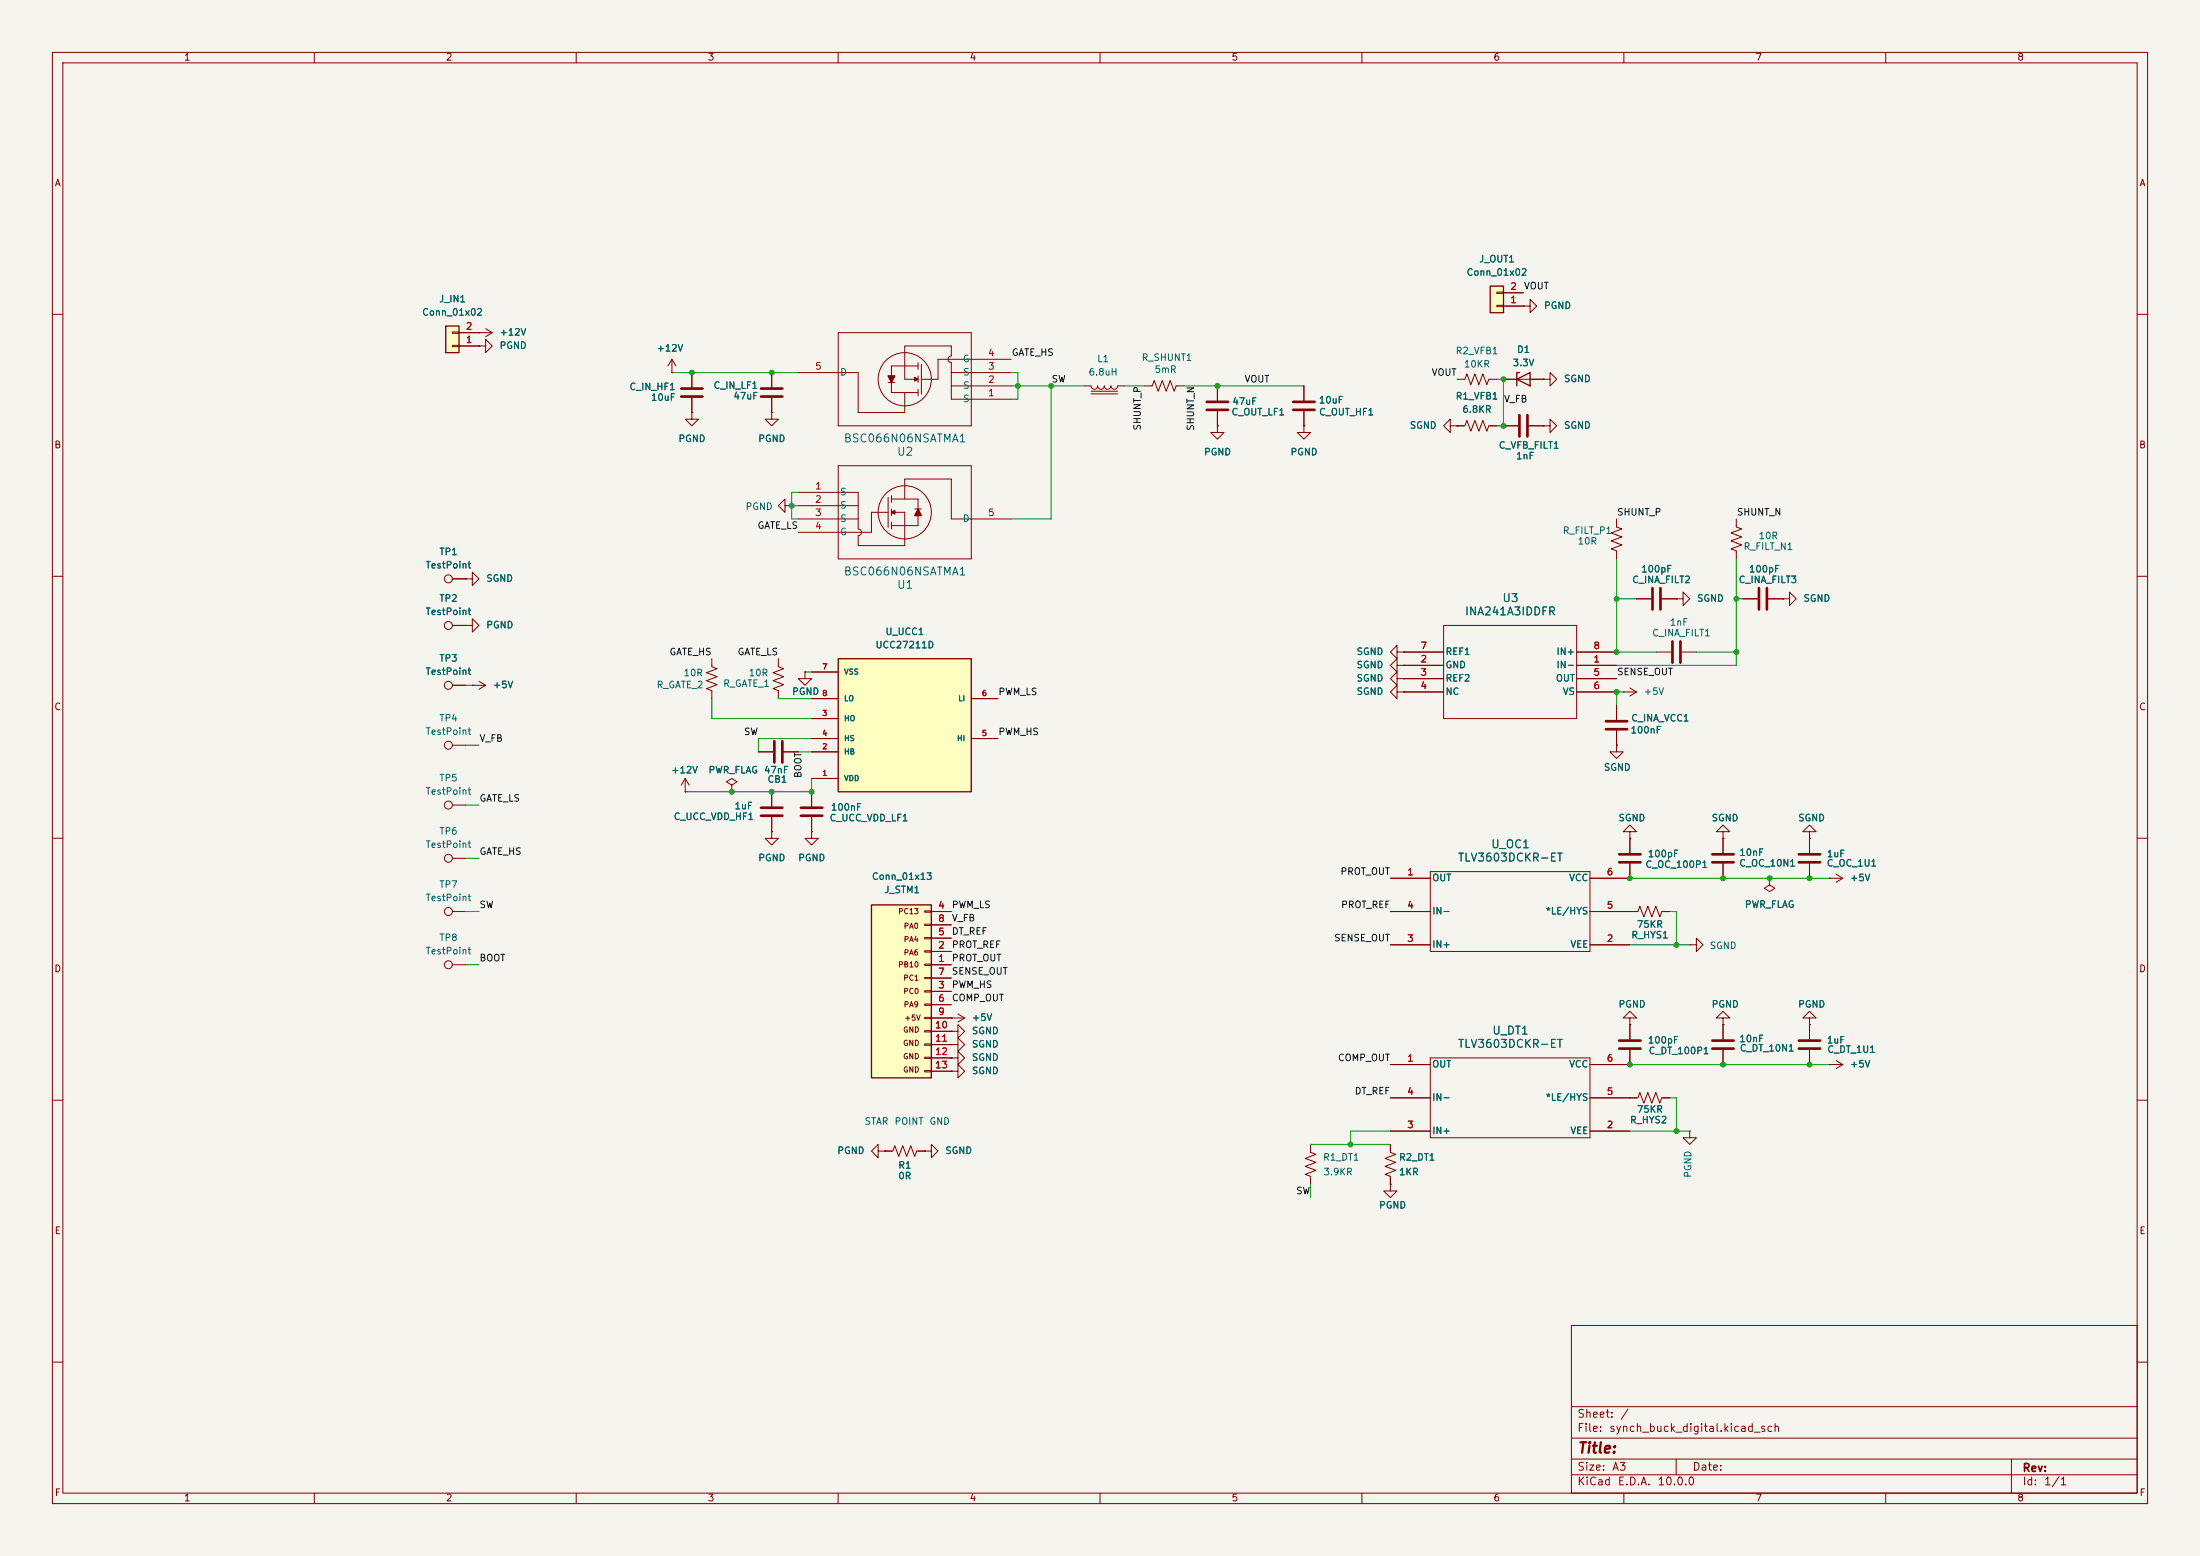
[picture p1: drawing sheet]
<svg xmlns="http://www.w3.org/2000/svg" width="420mm" height="297mm" viewBox="0 0 420 297" stroke-linecap="round" stroke-linejoin="round" font-family="sans-serif">
<path d="M0 0h420v297h-420z" fill="#f5f4ef" stroke="#f5f4ef" stroke-width=".19"/>
<g fill="none" stroke="#840000" stroke-width=".19">
<path d="M10 10h400v277h-400zM12 12h396v273h-396zM60 10v2M110 10v2M160 10v2M210 10v2M260 10v2M310 10v2M360 10v2M10 60h2M278.1 72.4h1.6l.3-1 .8 2 .8-2 .7 2 .8-2 .7 2 .4-1h1.5M408 60h2"/>
<path d="M10 110h2M408 110h2M10 160h2M408 160h2M345.4 194.3h1.3l-1.3-1.3-1.2 1.3h1.2v1.3M345.4 195.6h.1M345.4 195.6v2.8M10 210h2M345.4 200.4v2.8M349.2 203.2h.1M349.2 203.2h2.6M350.5 202.4l1.3 .8"/>
<path d="M351.8 203.2l-1.3 .8M408 210h2M300 253h108v32h-108zM10 260h2M300 278.5h108M300 274.5h108M300 268.5h108M320 278.5v3M384 278.5v6.5M408 260h2M60 285v2M110 285v2"/>
<path d="M160 285v2M210 285v2M260 285v2M300 281.5h108M310 285v2M360 285v2"/>
</g>
<path d="M343.4 198.6h4.1M343.4 200.2h4.1" fill="none" stroke="#840000" stroke-width=".51"/>
<path d="M284.5 54.6h2.5v5.1h-2.5z" fill="#ffffc2"/>
<path d="M284.5 54.6h2.5v5.1h-2.5zM289.6 72.4l2.5-1.3v2.6zM290.1 71.1h-.5v2.6" fill="none" stroke="#840000" stroke-width=".25"/>
<g fill="none" stroke="#840000" stroke-width=".19">
<path d="M285.7 58.3h1.3v.2h-1.3zM285.7 55.8h1.3v.2h-1.3zM287 58.4h3.8M287 55.9h3.8M290.8 58.4h1.3v-1.2l1.3 1.2-1.3 1.3v-1.3M290.8 58.4h.1M91.4 63.5h.1M91.4 63.5h2.6M92.7 62.7l1.3 .8M94 63.5l-1.3 .8M128.3 71.1h.1M128.3 68.6l-.8 1.3"/>
<path d="M128.3 68.6l.7 1.3M128.3 68.6v2.5M132.1 78.7v1.3h-1.3l1.3 1.3 1.2-1.3h-1.2M132.1 78.7h.1M132.1 71.1v2.8M132.1 75.9v2.8M147.3 78.7v1.3h-1.3l1.3 1.3 1.3-1.3h-1.3M147.3 78.7h.1M147.3 71.1v2.8M147.3 75.9v2.8M207 73.7h1.3a.64 .64 0 0 0 .6 .6 .64 .64 0 0 0 .6-.6 .64 .64 0 0 0 .7 .6 .64 .64 0 0 0 .6-.6 .64 .64 0 0 0 .7 .6 .64 .64 0 0 0 .6-.6 .64 .64 0 0 0 .6 .6 .64 .64 0 0 0 .7-.6h1.2M208.3 74.7h5.1"/>
<path d="M208.3 75.2h5.1M218.4 73.7h1.6l.3-1.1 .8 2.1 .8-2.1 .7 2.1 .8-2.1 .8 2.1 .3-1h1.6M232.4 73.7v2.8M232.4 78.5v2.8M287 72.4h7.6M294.6 72.4h1.3v-1.3l1.3 1.3-1.3 1.3v-1.3M294.6 72.4h.1M149.9 96.5v-1.2l-1.3 1.2 1.3 1.3v-1.3h1.2M151.1 96.5h.1M232.4 81.3v1.3h1.3l-1.3 1.2-1.3-1.2h1.3M232.4 81.3h.1M248.9 81.3v1.3h1.3l-1.3 1.2-1.3-1.2h1.3"/>
<path d="M248.9 81.3h.1M308.6 99.1v1.5l1 .4-2 .7 2 .8-2 .8 2 .7-2 .8 1 .4v1.5M86.4 110.5h2.5M88.9 110.5h1.3v-1.3l1.2 1.3-1.2 1.3v-1.3M88.9 110.5h.1M275.6 119.4h25.4v17.8h-25.4zM312.4 114.3h2.8M317.2 114.3h2.8M320 114.3h1.3v-1.3l1.3 1.3-1.3 1.3v-1.3M320 114.3h.1M153.7 128.3v1.2h1.2l-1.2 1.3-1.3-1.3h1.3M153.7 128.3h.1"/>
<path d="M266.7 132.1v-1.3l-1.3 1.3 1.3 1.3v-1.3h1.3M266.7 129.5v-1.2l-1.3 1.2 1.3 1.3v-1.3h1.3M266.7 127v-1.3l-1.3 1.3 1.3 1.3v-1.3h1.3M266.7 124.5v-1.3l-1.3 1.3 1.3 1.2v-1.2h1.3M268 132.1h.1M268 129.5h.1M268 127h.1M268 124.5h.1M268 124.5h7.6M268 132.1h7.6M268 127h7.6M268 129.5h7.6"/>
<path d="M301 124.5h7.6M301 132.1h7.6M301 127h7.6M301 129.5h7.6M308.6 134.6v2.8M308.6 139.4v2.8M309.9 132.1h.1M309.9 132.1h2.5M311.1 131.3l1.3 .8M312.4 132.1l-1.3 .7M316.2 124.5h2.8M321.1 124.5h2.7"/>
<path d="M154.9 158.8v1.2h1.3l-1.3 1.3-1.2-1.3h1.2M154.9 158.8h.1M154.9 151.1v2.8M154.9 156v2.8M308.6 142.2v1.3h-1.3l1.3 1.3 1.3-1.3h-1.3M308.6 142.2h.1M311.1 158.8h1.3l-1.3-1.3-1.2 1.3h1.2v1.2M328.9 158.8h1.3l-1.3-1.3-1.2 1.3h1.2v1.2M345.4 158.8h1.3l-1.3-1.3-1.2 1.3h1.2v1.2M311.1 174h1.6l.4-1 .7 2 .8-2 .7 2 .8-2 .8 2 .3-1h1.6M311.1 160h.1M311.1 160v2.8"/>
<path d="M311.1 164.8v2.8M328.9 160h.1M328.9 160v2.8M328.9 164.8v2.8M337.8 167.6v1.3l1 .6-1 .7-1-.7 1-.6M337.8 167.6h.1M345.4 160h.1M345.4 160v2.8M345.4 164.8v2.8M349.2 167.6h.1M349.2 167.6h2.6M350.5 166.9l1.3 .7"/>
<path d="M351.8 167.6l-1.3 .8M311.1 194.3h1.3l-1.3-1.3-1.2 1.3h1.2v1.3M311.1 195.6h.1M311.1 195.6v2.8M322.6 180.3h1.2v-1.2l1.3 1.2-1.3 1.3v-1.3M322.6 180.3h.1M328.9 194.3h1.3l-1.3-1.3-1.2 1.3h1.2v1.3M328.9 195.6h.1M328.9 195.6v2.8M250.2 218.4v1.6l1 .3-2 .8 2 .8-2 .7 2 .8-2 .8 1 .3v1.6M311.1 209.6h1.6l.4-1.1 .7 2.1 .8-2.1 .7 2.1 .8-2.1 .8 2.1 .3-1h1.6M311.1 200.4v2.8"/>
<path d="M322.6 215.9v1.3h1.2l-1.2 1.2-1.3-1.2h1.3M322.6 215.9h.1M328.9 200.4v2.8M265.4 226.1v1.2h1.3l-1.3 1.3-1.2-1.3h1.2M265.4 226.1h.1"/>
<circle cx="85.6" cy="110.5" r=".76"/>
</g>
<g fill="none" stroke="#840000" stroke-width=".51">
<path d="M130 74.2h4.1M130 75.7h4.1M145.3 74.2h4.1M145.3 75.7h4.1M230.4 76.7h4M230.4 78.2h4M315.5 112.3v4M317 112.3v4M306.6 137.7h4M306.6 139.2h4M319.3 122.4v4.1M320.8 122.4v4.1"/>
<path d="M152.9 155.7h4.1M152.9 154.2h4.1M309.1 164.6h4.1M309.1 163.1h4.1M326.9 164.6h4.1M326.9 163.1h4.1M343.4 164.6h4.1M343.4 163.1h4.1M309.1 198.6h4.1M326.9 198.6h4.1M309.1 200.2h4.1M326.9 200.2h4.1"/>
</g>
<path d="M85.1 62.2h2.5v5.1h-2.5z" fill="#ffffc2"/>
<path d="M85.1 62.2h2.5v5.1h-2.5z" fill="none" stroke="#840000" stroke-width=".25"/>
<g fill="none" stroke="#840000" stroke-width=".19">
<path d="M86.4 65.9h1.2v.3h-1.2zM86.4 63.4h1.2v.2h-1.2zM87.6 66h3.8M87.6 63.5h3.8M91.4 66h1.3v-1.2l1.3 1.2-1.3 1.3v-1.3M91.4 66h.1M152.4 71.1h11.4v7.6h8.9v-3.8M160 63.5h25.4v17.8h-25.4zM169.5 73h1.3M169.5 71.8h1.3l-.6 1.2zM174.6 72.1l.7 .3-.7 .3zM175.3 72.4h-2.6v-6.4h8.9v1.9a.63 .63 0 0 0-.6 .7 .63 .63 0 0 0 .6 .6v7h11.4"/>
<path d="M175.3 69.9h-5.1v5h5.1M175.3 69.2v1.3M175.3 71.8v1.2M175.3 74.3v1.3M175.9 69.5v5.7M181.6 73.7h11.4M181.6 71.1h11.4M193 68.6h-13.9v3.8h-3.2M152.4 94h11.4v7a.63 .63 0 0 1 .7 .6 .63 .63 0 0 1-.7 .6v1.9h8.9v-6.3h-2.5M152.4 96.5h11.4M152.4 99.1h11.4M160 88.9h25.4v17.8h-25.4z"/>
<path d="M169.5 97.8h-3.1v3.8h-14M169.5 94.9v5.7M170.2 94.6v1.3M170.2 97.2v1.2M170.2 99.7v1.3M170.2 95.3h5.1v5h-5.1M170.2 97.8l.6-.3v.6zM172.7 95.3v-3.9h8.9v7.7h11.4M174.6 97.2h1.3M175.3 97.2l.6 1.2h-1.3zM331.5 99.1v1.5l1 .4-2 .7 2 .8-2 .8 2 .7-2 .8 1 .4v1.5M332.7 114.3h2.8"/>
<path d="M337.6 114.3h2.8M340.4 114.3h1.2v-1.3l1.3 1.3-1.3 1.3v-1.3M340.4 114.3h.1M265.4 167.6h7.6M265.4 174h7.6M273 166.4h30.5v15.2h-30.5zM303.5 167.6h7.6M303.5 174h7.6M265.4 180.3h7.6M303.5 180.3h7.6M265.4 218.4v1.6l1 .3-2 .8 2 .8-2 .7 2 .8-2 .8 1 .3v1.6M265.4 203.2h7.6"/>
<path d="M265.4 215.9h7.6M265.4 209.6h7.6M273 201.9h30.5v15.3h-30.5zM303.5 203.2h7.6M303.5 215.9h7.6M303.5 209.6h7.6"/>
<circle cx="172.7" cy="72.4" r="5.1"/>
<circle cx="172.7" cy="97.8" r="5.1"/>
</g>
<g fill="#840000" stroke="#840000" stroke-width=".19">
<path d="M170.2 97.8l.6-.3v.6z"/>
<path d="M175.3 97.2l.6 1.2h-1.3z"/>
<path d="M174.6 72.1l.7 .3-.7 .3z"/>
<path d="M169.5 71.8h1.3l-.6 1.2z"/>
</g>
<path d="M335.8 112.3v4M337.3 112.3v4" fill="none" stroke="#840000" stroke-width=".51"/>
<path d="M160 125.7h25.4v25.4h-25.4z" fill="#ffffc2"/>
<path d="M160 125.7h25.4v25.4h-25.4z" fill="none" stroke="#840000" stroke-width=".25"/>
<path d="M154.9 137.2h5.1M154.9 133.4h5.1M154.9 128.3h5.1M185.4 133.4h5.1M147.3 158.8v1.2h1.3l-1.3 1.3-1.3-1.3h1.3M147.3 158.8h.1M154.9 148.6h5.1M154.9 143.5h5.1M154.9 141h5.1M185.4 141h5.1" fill="none" stroke="#840000" stroke-width=".19"/>
<path d="M166.4 172.7h11.4v33h-11.4z" fill="#ffffc2"/>
<path d="M166.4 172.7h11.4v33h-11.4z" fill="none" stroke="#840000" stroke-width=".25"/>
<g fill="none" stroke="#840000" stroke-width=".19">
<path d="M287 58.4h3.8M287 55.9h3.8M290.8 58.4h.1M87.6 66h3.8M87.6 63.5h3.8M91.4 63.5h.1M91.4 66h.1M128.3 71.1h.1M132.1 78.7h.1M132.1 71.1v2.8M132.1 75.9v2.8M147.3 78.7h.1"/>
<path d="M147.3 71.1v2.8M147.3 75.9v2.8M232.4 73.7v2.8M232.4 78.5v2.8M248.9 73.7v2.8M248.9 78.5v2.8M287 72.4h2.6M292.1 72.4h2.5M294.6 72.4h.1M232.4 81.3h.1M248.9 81.3h.1M276.9 81.3v-1.3l-1.3 1.3 1.3 1.3v-1.3h1.2"/>
<path d="M278.1 81.3h.1M278.1 81.3h1.6l.3-1 .8 2 .8-2 .7 2 .8-2 .7 2 .4-1h1.5M287 81.3h2.8M291.8 81.3h2.8M294.6 81.3h1.3v-1.3l1.3 1.3-1.3 1.3v-1.3M294.6 81.3h.1M86.4 119.4h2.5M86.4 110.5h2.5M88.9 119.4h1.3v-1.3l1.2 1.3-1.2 1.3v-1.3M88.9 119.4h.1M88.9 110.5h.1M312.4 114.3h2.8"/>
<path d="M317.2 114.3h2.8M320 114.3h.1M332.7 114.3h2.8M337.6 114.3h2.8M340.4 114.3h.1M86.4 130.8h2.5M90.2 130.8h.1M90.2 130.8h2.5M91.4 130l1.3 .8M92.7 130.8l-1.3 .8M135.9 125.7v1.6l1 .3-2 .8 2 .8-2 .7 2 .8-2 .7 1 .4v1.6M148.6 125.7v1.6l1 .3-2 .8 2 .8-2 .7 2 .8-2 .7 1 .4v1.6"/>
<path d="M153.7 128.3h.1M154.9 137.2h5.1M154.9 133.4h5.1M154.9 128.3h5.1M185.4 133.4h5.1M268 132.1h.1M268 129.5h.1M268 127h.1M268 124.5h.1M268 127h7.6M268 129.5h7.6M268 132.1h7.6"/>
<path d="M268 124.5h7.6M301 127h7.6M301 129.5h7.6M301 132.1h7.6M301 124.5h7.6M308.6 134.6v2.8M308.6 139.4v2.8M86.4 142.2h2.5M86.4 153.7h2.5M130.8 151.1h.1M130.8 148.6l-.8 1.3M130.8 148.6l.8 1.3"/>
<path d="M130.8 148.6v2.5M139.7 149.9l1-.7-1-.6-1 .6 1 .7v1.2M139.7 151.1h.1M144.8 143.5h2.8M147.3 158.8h.1M147.3 151.1v2.8M147.3 156v2.8M149.6 143.5h2.8M154.9 158.8h.1M154.9 143.5h5.1M154.9 151.1v2.8M154.9 156v2.8"/>
<path d="M154.9 148.6h5.1M154.9 141h5.1M185.4 141h5.1M308.6 142.2h.1M86.4 174h2.5M86.4 163.8h2.5M176.5 173.9h1.3v.2h-1.3zM176.5 176.4h1.3v.3h-1.3zM176.5 178.9h1.3v.3h-1.3zM177.8 174h3.8M177.8 179.1h3.8M177.8 176.5h3.8"/>
<path d="M265.4 174h7.6M265.4 167.6h7.6M303.5 174h8.9M311.1 160h.1M311.1 160v2.8M311.1 164.8v2.8h-7.6M317.5 174h1.3M328.9 160h.1M328.9 160v2.8M328.9 164.8v2.8M337.8 167.6h.1M345.4 160h.1"/>
<path d="M345.4 160v2.8M345.4 164.8v2.8M349.2 167.6h.1M86.4 184.2h2.5M176.5 181.5h1.3v.2h-1.3zM176.5 184h1.3v.3h-1.3zM176.5 186.6h1.3v.2h-1.3zM176.5 189.1h1.3v.3h-1.3zM176.5 191.6h1.3v.3h-1.3zM176.5 194.2h1.3v.2h-1.3zM176.5 196.7h1.3v.3h-1.3zM176.5 199.3h1.3v.2h-1.3z"/>
<path d="M177.8 184.2h3.8M177.8 181.6h3.8M177.8 189.2h3.8M177.8 191.8h3.8M177.8 186.7h3.8M177.8 194.3h6.3M177.8 196.9h3.8M177.8 199.4h3.8M181.6 194.3h.1M181.6 196.9h1.3v-1.3l1.2 1.3-1.2 1.2v-1.2M181.6 196.9h.1M181.6 199.4h1.3v-1.3l1.2 1.3-1.2 1.3v-1.3"/>
<path d="M181.6 199.4h.1M182.9 193.5l1.2 .8M184.1 194.3l-1.2 .8M265.4 180.3h7.6M303.5 180.3h7.6M311.1 195.6h.1M311.1 195.6v2.8M328.9 195.6h.1M328.9 195.6v2.8M345.4 195.6h.1M345.4 195.6v2.8M167.6 219.7v1.3l-1.2-1.3 1.2-1.3v1.3h1.3"/>
<path d="M168.9 219.7h1.5l.4-1 .8 2 .7-2 .8 2 .8-2 .7 2 .4-1h1.5M168.9 219.7h.1M176.5 201.8h1.3v.3h-1.3zM176.5 204.3h1.3v.3h-1.3zM176.5 219.7h1.3v1.3l1.3-1.3-1.3-1.3v1.3M176.5 219.7h.1M177.8 201.9h3.8M177.8 204.5h3.8M181.6 204.5h1.3v-1.3l1.2 1.3-1.2 1.2v-1.2M181.6 204.5h.1M181.6 201.9h1.3v-1.2l1.2 1.2-1.2 1.3v-1.3M181.6 201.9h.1"/>
<path d="M265.4 209.6h7.6M265.4 203.2h7.6M265.4 215.9h7.6M265.4 218.4v1.3M303.5 209.6h8.9M303.5 215.9h7.6M311.1 200.4v2.8h-7.6M317.5 209.6h1.3M328.9 200.4v2.8M345.4 200.4v2.8M349.2 203.2h.1M265.4 226.1h.1"/>
<path d="M265.4 224.8v1.3"/>
<circle cx="85.6" cy="119.4" r=".76"/>
<circle cx="85.6" cy="130.8" r=".76"/>
<circle cx="85.6" cy="142.2" r=".76"/>
<circle cx="85.6" cy="153.7" r=".76"/>
<circle cx="85.6" cy="174" r=".76"/>
<circle cx="85.6" cy="163.8" r=".76"/>
<circle cx="85.6" cy="184.1" r=".76"/>
</g>
<path d="M246.9 76.7h4.1M246.9 78.2h4.1M290.1 79.2v4.1M291.6 79.2v4.1M145.3 155.7h4.1M145.3 154.2h4.1M147.8 141.5v4M149.4 141.5v4" fill="none" stroke="#840000" stroke-width=".51"/>
<g fill="none" stroke="#009600" stroke-width=".19">
<path d="M128.3 71.1h24.1M193 71.1h1.3v5.1h-1.3M193 73.7h14M200.7 73.7v25.4h-7.7M214.6 73.7h3.8M226.1 73.7h22.8M285.7 72.4h1.3v8.9h-1.3M151.1 96.5h1.3M152.4 94h-1.3v5.1h1.3M308.6 106.7v17.8h7.6M308.6 114.3h3.8M331.5 114.3h1.2"/>
<path d="M331.5 106.7v20.3h-22.9M88.9 130.8h1.3M135.9 133.4v3.8h19M148.6 133.4h6.3M153.7 128.3h1.2M309.9 132.1h-1.3v2.5M323.8 124.5h7.7M88.9 153.7h2.5M88.9 142.2h2.5M152.4 143.5h2.5M154.9 141h-10.1v2.5M154.9 148.6v2.5h-24.1"/>
<path d="M88.9 174h2.5M88.9 163.8h2.5M311.1 167.6h38.1M318.8 174h1.2v6.3M88.9 184.2h2.5M311.1 180.3h11.5M250.2 218.4h15.2M265.4 215.9h-7.6v2.5M311.1 203.2h38.1M311.1 215.9h11.5M318.8 209.6h1.2v6.3M250.2 226.1v2.5"/>
</g>
<g fill="#009600" stroke="#009600" stroke-width=".19">
<circle cx="345.4" cy="203.2" r=".46"/>
<circle cx="345.4" cy="167.6" r=".46"/>
<circle cx="311.1" cy="203.2" r=".46"/>
<circle cx="328.9" cy="203.2" r=".46"/>
<circle cx="328.9" cy="167.6" r=".46"/>
<circle cx="337.8" cy="167.6" r=".46"/>
<circle cx="311.1" cy="167.6" r=".46"/>
<circle cx="147.3" cy="71.1" r=".46"/>
<circle cx="132.1" cy="71.1" r=".46"/>
<circle cx="200.7" cy="73.7" r=".46"/>
<circle cx="151.1" cy="96.5" r=".46"/>
<circle cx="194.3" cy="73.7" r=".46"/>
<circle cx="308.6" cy="124.5" r=".46"/>
<circle cx="331.5" cy="114.3" r=".46"/>
<circle cx="331.5" cy="124.5" r=".46"/>
<circle cx="308.6" cy="132.1" r=".46"/>
<circle cx="139.7" cy="151.1" r=".46"/>
<circle cx="154.9" cy="151.1" r=".46"/>
<circle cx="147.3" cy="151.1" r=".46"/>
<circle cx="308.6" cy="114.3" r=".46"/>
<circle cx="287" cy="81.3" r=".46"/>
<circle cx="287" cy="72.4" r=".46"/>
<circle cx="232.4" cy="73.7" r=".46"/>
<circle cx="320" cy="180.3" r=".46"/>
<circle cx="320" cy="215.9" r=".46"/>
<circle cx="257.8" cy="218.4" r=".46"/>
</g>
<text font-size="2" fill="#840000" x="301" y="277.9">Title:</text>
<g font-size="1.5" fill="#006464">
<text x="161" y="84.8">BSC066N06NSATMA1</text>
<text x="171.1" y="87.4">U2</text>
<text x="161" y="110.2">BSC066N06NSATMA1</text>
<text x="171.1" y="112.8">U1</text>
<text x="279.5" y="117.8">INA241A3IDDFR</text>
<text x="286.7" y="115.3">U3</text>
<text x="278.2" y="164.8">TLV3603DCKR-ET</text>
<text x="284.5" y="162.3">U_OC1</text>
<text x="284.8" y="197.8">U_DT1</text>
<text x="278.2" y="200.4">TLV3603DCKR-ET</text>
</g>
<g font-size="1.5" fill="#840000">
<text x="301" y="273.7">File:</text>
<text x="301" y="271">Sheet:</text>
<text x="307.1" y="273.7">synch_buck_digital.kicad_sch</text>
<text x="309.2" y="271">/</text>
<text x="301" y="281.1">Size:</text>
<text x="307.6" y="281.1">A3</text>
<text x="323" y="281.1">Date:</text>
<text x="386" y="281.3">Rev:</text>
<text x="301" y="283.9">KiCad</text>
<text x="308.7" y="283.9">E.D.A.</text>
<text x="316.3" y="283.9">10.0.0</text>
<text x="386" y="283.9">Id:</text>
<text x="390.1" y="283.9">1/1</text>
</g>
<g font-size="1.3" fill="#840000">
<text x="35" y="11.9">1</text>
<text x="85" y="11.9">2</text>
<text x="135" y="11.9">3</text>
<text x="185" y="11.9">4</text>
<text x="235" y="11.9">5</text>
<text x="285" y="11.9">6</text>
<text x="335" y="11.9">7</text>
<text x="385" y="11.9">8</text>
<text x="10.3" y="35.9">A</text>
<text x="408.3" y="35.9">A</text>
<text x="10.3" y="85.9">B</text>
<text x="408.2" y="85.9">B</text>
<text x="10.3" y="135.9">C</text>
<text x="408.2" y="135.9">C</text>
<text x="10.3" y="185.9">D</text>
<text x="408.2" y="185.9">D</text>
<text x="10.3" y="235.9">E</text>
<text x="408.3" y="235.9">E</text>
<text x="10.3" y="285.9">F</text>
<text x="35" y="286.9">1</text>
<text x="85" y="286.9">2</text>
<text x="135" y="286.9">3</text>
<text x="185" y="286.9">4</text>
<text x="235" y="286.9">5</text>
<text x="285" y="286.9">6</text>
<text x="335" y="286.9">7</text>
<text x="385" y="286.9">8</text>
<text x="408.3" y="285.9">F</text>
</g>
<g font-size="1.3" fill="#006464">
<text x="279.9" y="52.9">Conn_01x02</text>
<text x="282.3" y="50.4">J_OUT1</text>
<text x="83.7" y="58">J_IN1</text>
<text x="294.6" y="59.3">PGND</text>
<text x="80.5" y="60.6">Conn_01x02</text>
<text x="95.3" y="64.4">+12V</text>
<text x="95.3" y="66.9">PGND</text>
<text x="125.2" y="67.4">+12V</text>
<text x="160.3" y="72">D</text>
<text x="183.7" y="69.4">G</text>
<text x="183.8" y="72">S</text>
<text x="207.7" y="72">6.8uH</text>
<text x="209.3" y="69.4">L1</text>
<text x="217.8" y="69.2">R_SHUNT1</text>
<text x="220.3" y="71.5">5mR</text>
<text x="277.8" y="67.9">R2_VFB1</text>
<text x="279.4" y="70.5">10KR</text>
<text x="288.7" y="70.2">3.3V</text>
<text x="289.5" y="67.7">D1</text>
<text x="120.1" y="74.8">C_IN_HF1</text>
<text x="124.2" y="76.8">10uF</text>
<text x="136.1" y="74.5">C_IN_LF1</text>
<text x="139.9" y="76.6">47uF</text>
<text x="183.8" y="77.1">S</text>
<text x="183.8" y="74.5">S</text>
<text x="235.2" y="77.6">47uF</text>
<text x="251.7" y="77.3">10uF</text>
<text x="277.8" y="76.6">R1_VFB1</text>
<text x="298.5" y="73.3">SGND</text>
<text x="235" y="79.6">C_OUT_LF1</text>
<text x="251.7" y="79.6">C_OUT_HF1</text>
<text x="269" y="82.1">SGND</text>
<text x="279.1" y="79.1">6.8KR</text>
<text x="298.5" y="82.1">SGND</text>
<text x="129.4" y="84.7">PGND</text>
<text x="144.6" y="84.7">PGND</text>
<text x="229.7" y="87.2">PGND</text>
<text x="246.2" y="87.2">PGND</text>
<text x="286" y="86">C_VFB_FILT1</text>
<text x="289.3" y="88">1nF</text>
<text x="160.3" y="94.8">S</text>
<text x="142.2" y="97.6">PGND</text>
<text x="160.3" y="97.4">S</text>
<text x="160.3" y="99.9">S</text>
<text x="183.7" y="99.9">D</text>
<text x="83.8" y="106.3">TP1</text>
<text x="160.3" y="102.5">G</text>
<text x="298.2" y="102.2">R_FILT_P1</text>
<text x="301.1" y="104.2">10R</text>
<text x="332.7" y="105.3">R_FILT_N1</text>
<text x="335.6" y="103.2">10R</text>
<text x="81.1" y="108.8">TestPoint</text>
<text x="92.7" y="111.4">SGND</text>
<text x="311.5" y="111.6">C_INA_FILT2</text>
<text x="313.2" y="109.6">100pF</text>
<text x="331.8" y="111.6">C_INA_FILT3</text>
<text x="333.8" y="109.6">100pF</text>
<text x="81.1" y="117.7">TestPoint</text>
<text x="83.8" y="115.2">TP2</text>
<text x="318.7" y="119.7">1nF</text>
<text x="323.9" y="115.2">SGND</text>
<text x="344.2" y="115.2">SGND</text>
<text x="92.7" y="120.2">PGND</text>
<text x="167" y="124.1">UCC27211D</text>
<text x="168.9" y="121.5">U_UCC1</text>
<text x="258.9" y="125.3">SGND</text>
<text x="275.8" y="125.3">REF1</text>
<text x="297" y="125.3">IN+</text>
<text x="315.3" y="121.8">C_INA_FILT1</text>
<text x="81.1" y="129.1">TestPoint</text>
<text x="83.8" y="126.6">TP3</text>
<text x="94" y="131.7">+5V</text>
<text x="125.2" y="131.7">R_GATE_2</text>
<text x="130.4" y="129.4">10R</text>
<text x="137.9" y="131.4">R_GATE_1</text>
<text x="142.8" y="129.4">10R</text>
<text x="258.9" y="130.4">SGND</text>
<text x="258.9" y="127.9">SGND</text>
<text x="275.8" y="127.9">GND</text>
<text x="275.8" y="130.4">REF2</text>
<text x="296.9" y="130.4">OUT</text>
<text x="297" y="127.9">IN-</text>
<text x="151.1" y="132.9">PGND</text>
<text x="258.9" y="132.9">SGND</text>
<text x="275.8" y="132.9">NC</text>
<text x="298.2" y="132.9">VS</text>
<text x="313.7" y="132.9">+5V</text>
<text x="81.1" y="140.6">TestPoint</text>
<text x="83.8" y="138">TP4</text>
<text x="311.2" y="140.3">100nF</text>
<text x="311.3" y="138">C_INA_VCC1</text>
<text x="83.8" y="149.5">TP5</text>
<text x="128" y="147.9">+12V</text>
<text x="135.1" y="147.9">PWR_FLAG</text>
<text x="145.8" y="147.9">47nF</text>
<text x="146.4" y="149.7">CB1</text>
<text x="306.1" y="147.4">SGND</text>
<text x="81.1" y="152">TestPoint</text>
<text x="140.1" y="154.8">1uF</text>
<text x="158.5" y="155">100nF</text>
<text x="83.8" y="159.6">TP6</text>
<text x="128.5" y="156.8">C_UCC_VDD_HF1</text>
<text x="158.3" y="157.1">C_UCC_VDD_LF1</text>
<text x="308.9" y="157.1">SGND</text>
<text x="326.7" y="157.1">SGND</text>
<text x="343.2" y="157.1">SGND</text>
<text x="81.1" y="162.2">TestPoint</text>
<text x="144.6" y="164.7">PGND</text>
<text x="152.3" y="164.7">PGND</text>
<text x="314" y="166">C_OC_100P1</text>
<text x="314.5" y="163.9">100pF</text>
<text x="331.9" y="165.7">C_OC_10N1</text>
<text x="331.9" y="163.7">10nF</text>
<text x="348.6" y="165.7">C_OC_1U1</text>
<text x="348.6" y="163.9">1uF</text>
<text x="81.1" y="172.3">TestPoint</text>
<text x="83.8" y="169.8">TP7</text>
<text x="166.3" y="168.2">Conn_01x13</text>
<text x="168.7" y="170.8">J_STM1</text>
<text x="273.3" y="168.5">OUT</text>
<text x="299.4" y="168.5">VCC</text>
<text x="333" y="173.6">PWR_FLAG</text>
<text x="353.1" y="168.5">+5V</text>
<text x="83.8" y="179.9">TP8</text>
<text x="273.3" y="174.9">IN-</text>
<text x="295" y="174.9">*LE/HYS</text>
<text x="311.3" y="179.4">R_HYS1</text>
<text x="312.4" y="177.4">75KR</text>
<text x="81.1" y="182.5">TestPoint</text>
<text x="273.3" y="181.2">IN+</text>
<text x="299.7" y="181.2">VEE</text>
<text x="326.3" y="181.5">SGND</text>
<text x="185.4" y="195.2">+5V</text>
<text x="185.4" y="197.7">SGND</text>
<text x="308.9" y="192.6">PGND</text>
<text x="326.7" y="192.6">PGND</text>
<text x="343.2" y="192.6">PGND</text>
<text x="185.4" y="202.8">SGND</text>
<text x="185.4" y="200.3">SGND</text>
<text x="314.5" y="199.5">100pF</text>
<text x="314.6" y="201.5">C_DT_100P1</text>
<text x="331.9" y="199.2">10nF</text>
<text x="332" y="201">C_DT_10N1</text>
<text x="348.6" y="199.5">1uF</text>
<text x="348.7" y="201.3">C_DT_1U1</text>
<text x="185.4" y="205.3">SGND</text>
<text x="273.3" y="204.1">OUT</text>
<text x="299.4" y="204.1">VCC</text>
<text x="353.1" y="204.1">+5V</text>
<text x="273.3" y="210.4">IN-</text>
<text x="295" y="210.4">*LE/HYS</text>
<text x="311.1" y="214.7">R_HYS2</text>
<text x="312.4" y="212.7">75KR</text>
<text x="159.7" y="220.6">PGND</text>
<text x="180.3" y="220.6">SGND</text>
<text x="252.5" y="221.8">R1_DT1</text>
<text x="267" y="221.8">R2_DT1</text>
<text x="273.3" y="216.8">IN+</text>
<text x="299.7" y="216.8">VEE</text>
<text x="171.4" y="223.4">R1</text>
<text x="171.4" y="225.4">0R</text>
<text x="252.5" y="224.6">3.9KR</text>
<text x="267" y="224.6">1KR</text>
<text x="323.2" y="224.9" transform="rotate(-90 323.2 224.9)">PGND</text>
<text x="263.2" y="231">PGND</text>
</g>
<g font-size="1.3" fill="#a90000">
<text x="288.2" y="58.2">1</text>
<text x="288.2" y="55.6">2</text>
<text x="88.8" y="65.8">1</text>
<text x="88.8" y="63.2">2</text>
<text x="155.5" y="70.9">5</text>
<text x="188.5" y="70.9">3</text>
<text x="188.5" y="68.3">4</text>
<text x="188.5" y="75.9">1</text>
<text x="188.5" y="73.4">2</text>
<text x="155.5" y="93.7">1</text>
<text x="155.5" y="96.3">2</text>
<text x="155.5" y="98.8">3</text>
<text x="155.5" y="101.3">4</text>
<text x="188.5" y="98.8">5</text>
<text x="271.1" y="124.2">7</text>
<text x="304.1" y="124.2">8</text>
<text x="271.1" y="126.7">2</text>
<text x="271.1" y="129.3">3</text>
<text x="271.1" y="131.8">4</text>
<text x="304.1" y="126.7">1</text>
<text x="304.1" y="129.3">5</text>
<text x="304.1" y="131.8">6</text>
<text x="268.5" y="167.4">1</text>
<text x="306.6" y="167.4">6</text>
<text x="179" y="173.7">4</text>
<text x="268.5" y="173.7">4</text>
<text x="306.6" y="173.7">5</text>
<text x="179" y="178.8">5</text>
<text x="179" y="176.3">8</text>
<text x="179" y="183.9">1</text>
<text x="179" y="181.4">2</text>
<text x="268.5" y="180.1">3</text>
<text x="306.6" y="180.1">2</text>
<text x="179" y="189">3</text>
<text x="179" y="191.5">6</text>
<text x="179" y="186.4">7</text>
<text x="178.4" y="196.6">10</text>
<text x="179" y="194.1">9</text>
<text x="178.4" y="199.1">11</text>
<text x="178.4" y="201.7">12</text>
<text x="268.5" y="202.9">1</text>
<text x="306.6" y="202.9">6</text>
<text x="178.4" y="204.2">13</text>
<text x="268.5" y="209.3">4</text>
<text x="306.6" y="209.3">5</text>
<text x="268.5" y="215.6">3</text>
<text x="306.6" y="215.6">2</text>
</g>
<g font-size="1.3" fill="#0f0f0f">
<text x="290.8" y="55.5">VOUT</text>
<text x="193" y="68.2">GATE_HS</text>
<text x="200.7" y="73.3">SW</text>
<text x="237.5" y="73.3">VOUT</text>
<text x="273.2" y="72">VOUT</text>
<text x="287" y="77.1">V_FB</text>
<text x="218.1" y="82.3" transform="rotate(-90 218.1 82.3)">SHUNT_P</text>
<text x="228.3" y="82.3" transform="rotate(-90 228.3 82.3)">SHUNT_N</text>
<text x="144.5" y="101.3">GATE_LS</text>
<text x="308.6" y="98.7">SHUNT_P</text>
<text x="331.5" y="98.7">SHUNT_N</text>
<text x="127.7" y="125.4">GATE_HS</text>
<text x="140.7" y="125.4">GATE_LS</text>
<text x="308.6" y="129.2">SENSE_OUT</text>
<text x="190.5" y="133">PWM_LS</text>
<text x="91.4" y="141.9">V_FB</text>
<text x="141.9" y="140.6">SW</text>
<text x="190.5" y="140.6">PWM_HS</text>
<text x="153.3" y="148.6" transform="rotate(-90 153.3 148.6)">BOOT</text>
<text x="91.4" y="153.3">GATE_LS</text>
<text x="91.4" y="163.5">GATE_HS</text>
<text x="255.8" y="167.3">PROT_OUT</text>
<text x="91.4" y="173.6">SW</text>
<text x="181.6" y="173.6">PWM_LS</text>
<text x="255.9" y="173.6">PROT_REF</text>
<text x="181.6" y="176.2">V_FB</text>
<text x="181.6" y="178.7">DT_REF</text>
<text x="254.6" y="180">SENSE_OUT</text>
<text x="91.4" y="183.8">BOOT</text>
<text x="181.6" y="181.3">PROT_REF</text>
<text x="181.6" y="183.8">PROT_OUT</text>
<text x="181.6" y="191.4">COMP_OUT</text>
<text x="181.6" y="188.9">PWM_HS</text>
<text x="181.6" y="186.3">SENSE_OUT</text>
<text x="255.3" y="202.9">COMP_OUT</text>
<text x="258.5" y="209.2">DT_REF</text>
<text x="247.3" y="228.3">SW</text>
</g>
<g font-size="1.3" fill="#0000c2">
<text x="164.9" y="215">STAR</text>
<text x="170.7" y="215">POINT</text>
<text x="177.3" y="215">GND</text>
</g>
<g font-size="1" fill="#a90000">
<text x="156.9" y="128">7</text>
<text x="156.9" y="136.9">3</text>
<text x="156.9" y="133.1">8</text>
<text x="187.3" y="133.1">6</text>
<text x="156.9" y="143.3">2</text>
<text x="156.9" y="140.7">4</text>
<text x="187.3" y="140.7">5</text>
<text x="156.9" y="148.3">1</text>
</g>
<g font-size="1" fill="#006464">
<text x="161" y="129">VSS</text>
<text x="161" y="137.9">HO</text>
<text x="161" y="134.1">LO</text>
<text x="182.8" y="134.1">LI</text>
<text x="161" y="141.7">HS</text>
<text x="182.6" y="141.7">HI</text>
<text x="161" y="149.3">VDD</text>
<text x="161" y="144.2">HB</text>
</g>
<g font-size="1" fill="#840000">
<text x="171.4" y="174.7">PC13</text>
<text x="172.4" y="177.5">PA0</text>
<text x="171.4" y="184.9">PB10</text>
<text x="172.4" y="180.1">PA4</text>
<text x="172.4" y="182.6">PA6</text>
<text x="172.4" y="187.4">PC1</text>
<text x="172.4" y="190">PC0</text>
<text x="172.3" y="197.3">GND</text>
<text x="172.4" y="192.5">PA9</text>
<text x="172.6" y="195">+5V</text>
<text x="172.3" y="199.9">GND</text>
<text x="172.3" y="202.4">GND</text>
<text x="172.3" y="205">GND</text>
</g>
</svg>
